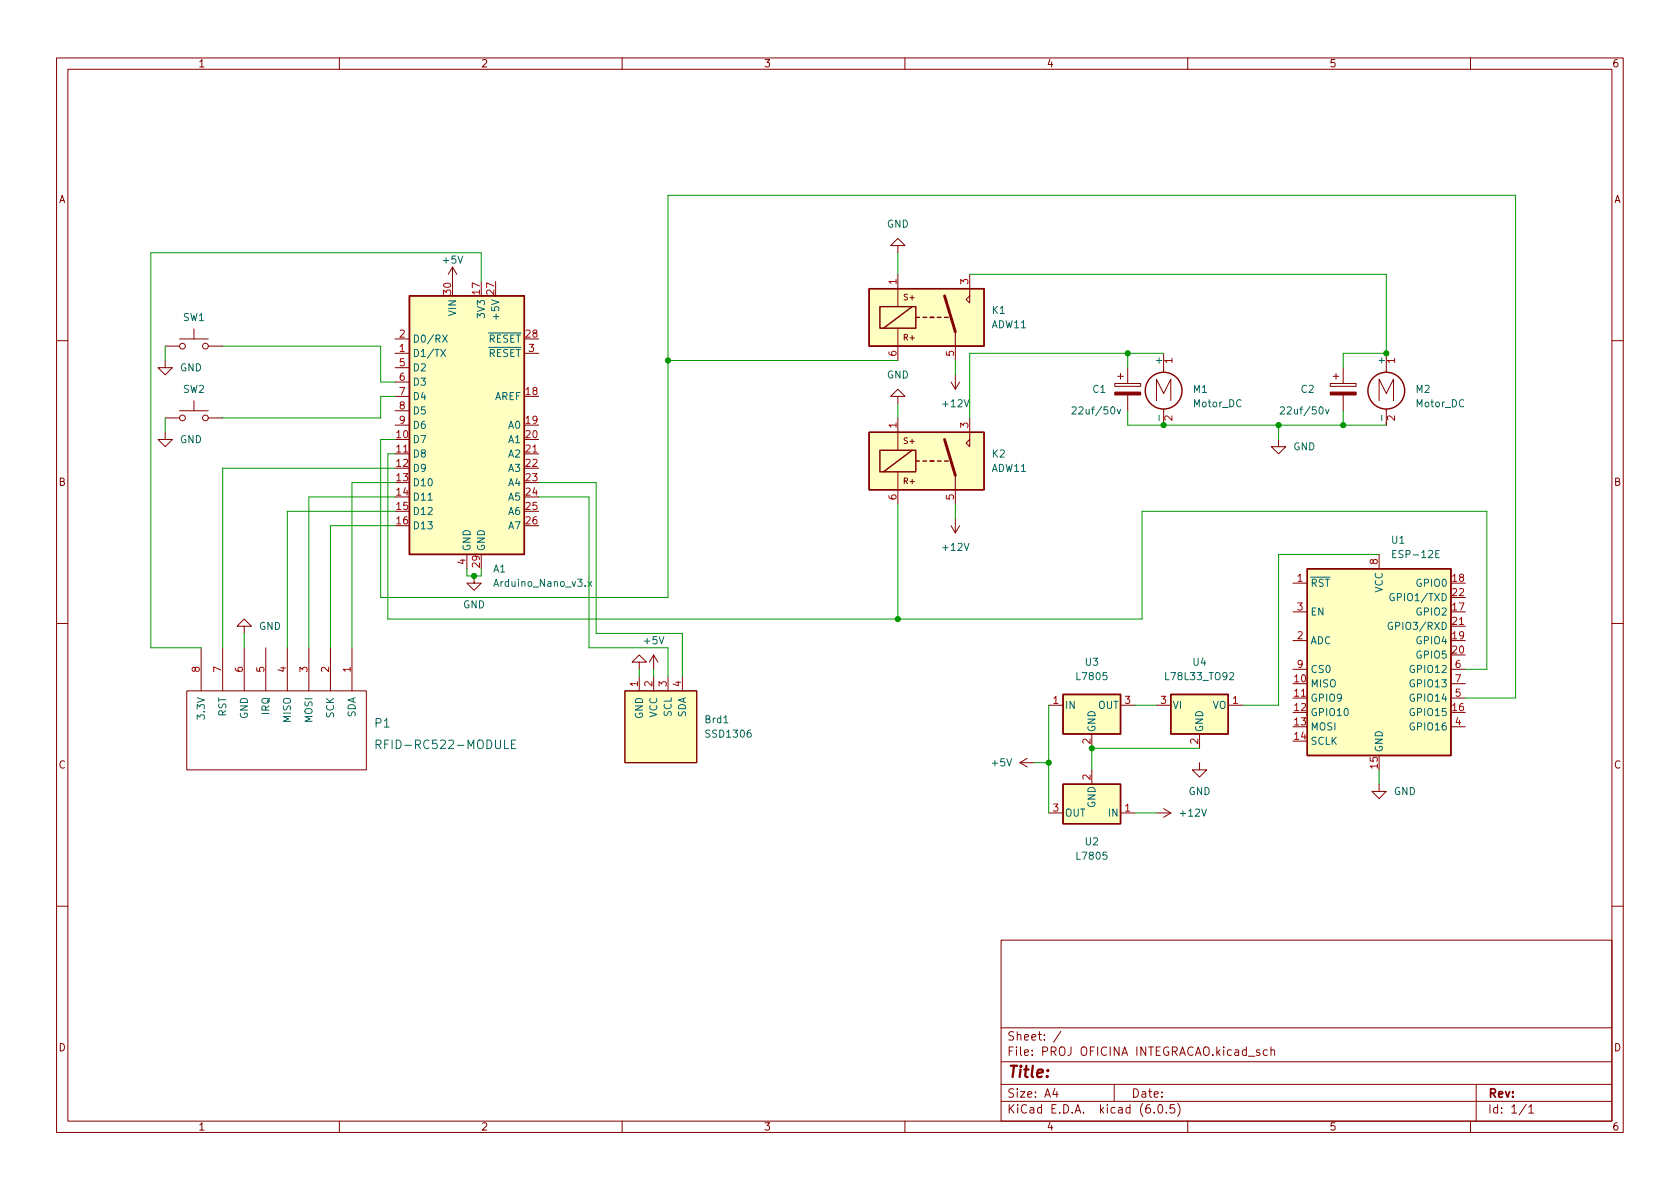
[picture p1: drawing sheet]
<svg xmlns="http://www.w3.org/2000/svg" width="297mm" height="210mm" viewBox="0 0 297 210" stroke-linecap="round" stroke-linejoin="round" font-family="sans-serif">
<g fill="none" stroke="#840000" stroke-width=".18">
<path d="M10 10.2h277v190.1h-277zM12 12.2h273v186.1h-273zM60 10.2v2M110 10.2v2M160 10.2v2M210 10.2v2M260 10.2v2M31.7 59.9h5.1M34.3 58.2v1.7M69.8 59.9h2.6M80 47.2l-.8 1.3M80 47.2v2.6"/>
<path d="M80 47.2l.8 1.3M158.7 43.4h1.3l-1.3-1.2-1.2 1.2h1.2v1.3M158.7 48.5v5.7M158.7 58v5.7M168.9 58.7v5M171.4 52.3v1.3l-.6-.6zM171.4 48.5v3.8M10 60.2h2M29.2 63.7v1.3h1.3l-1.3 1.3-1.3-1.3h1.3M29.2 76.4v1.3h1.3l-1.3 1.3-1.3-1.3h1.3M29.2 73.9h2.5M29.2 61.2h2.5"/>
<path d="M31.7 72.6h5.1M34.3 70.9v1.7M36.8 73.9h2.6M36.8 61.2h2.6M69.8 72.6h2.6M69.8 62.5h2.6M69.8 65h2.6M69.8 67.6h2.6M69.8 70.1h2.6M69.8 75.2h2.6M92.7 62.5h2.5M158.7 70.1h1.3l-1.3-1.3-1.2 1.3h1.2v1.3"/>
<path d="M158.7 73.9v5.7M168.1 67.6l.8 1.2M168.9 66.3v2.5M169.7 67.6l-.8 1.2M171.4 77.7v1.3l-.6-.6zM171.4 73.9v3.8M197.1 67.8h4.6v.5h-4.6zM197.6 66.5h1M198.1 66v1.1M199.4 65v2.8M199.4 69.8v2.8M204.5 70.9v-3.8l1.2 2.5 1.3-2.5v3.8"/>
<path d="M205.7 62.5v3.3M205.7 72.3v2.9M226.1 77.7v1.3h1.2l-1.2 1.3-1.3-1.3h1.3M235.2 67.8h4.6v.5h-4.6zM235.7 66.5h1M236.2 66v1.1M237.5 65v2.8M237.5 69.8v2.8M243.8 70.9v-3.8l1.3 2.5 1.3-2.5v3.8M245.1 62.5v3.3M245.1 72.3v2.9M285 60.2h2"/>
<path d="M69.8 80.3h2.6M82.5 98v2.6M92.7 80.3h2.5M158.7 83.4v5.7M168.1 93l.8 1.2M168.9 84.1v5M168.9 91.7v2.5M169.7 93l-.8 1.2M243.8 98v2.6M10 110.2h2M35.6 114.5v7.7M39.4 114.5v7.7"/>
<path d="M43.2 110.7h1.2l-1.2-1.2-1.3 1.2h1.3v1.3M43.2 114.5v7.7M47 114.5v7.7M50.8 114.5v7.7M54.6 114.5v7.7M58.4 114.5v7.7M62.2 114.5v7.7M83.8 101.8v1.3h1.3l-1.3 1.3-1.3-1.3h1.3M113 117.1h1.3l-1.3-1.3-1.2 1.3h1.2v1.3M113 119.6v2.6M115.6 115.8v2.6M115.6 119.6v2.6"/>
<path d="M115.6 115.8l-.8 1.3M115.6 115.8l.7 1.3M118.1 119.6v2.6M120.6 119.6v2.6M228.6 103.1h2.5M228.6 113.3h2.5M228.6 108.2h2.5M228.6 118.4h2.5M256.5 110.7h2.6M256.5 118.4h2.6M285 110.2h2M33 122.2h31.8v13.9h-31.8z"/>
<path d="M110.5 122.2h12.7v12.7h-12.7zM180.3 134.9l1.3 .7M180.3 134.9h2.6M181.6 134.1l-1.3 .8M185.4 124.7h2.6M193 129.8v2.5M193 136.1v2.6M198.1 124.7h2.6M204.5 124.7h2.5M212.1 134.9v1.2h1.3l-1.3 1.3-1.3-1.3h1.3M212.1 129.8v2.5M217.2 124.7h2.5"/>
<path d="M228.6 123.4h2.5M243.8 138.7v1.2h1.3l-1.3 1.3-1.2-1.3h1.2M256.5 123.4h2.6M256.5 128.5h2.6M256.5 120.9h2.6M185.4 143.8h2.6M198.1 143.8h2.6M204.5 143.8h2.5M205.7 143l1.3 .8M207 143.8l-1.3 .7M10 160.2h2M177 166.3h108v32h-108z"/>
<path d="M285 160.2h2M60 198.3v2M110 198.3v2M160 198.3v2M177 194.8h108M177 191.8h108M177 187.8h108M177 181.8h108M186.5 192.5l-.4 1h1M186.9 193v1M187.6 182.4l-1.3 1.9M197 191.8v3"/>
<path d="M204.1 196.7v.1M204.9 195.4l.2-.1a.81 .81 0 0 1 .6 .7 .81 .81 0 0 1-.3 .8h-.2a.81 .81 0 0 1-.6-.6 .81 .81 0 0 1 .3-.8zM206.2 196.7v.1M207.6 195.3h-.7v.7l.2-.1 .5 .1 .1 .2-.1 .5-.2 .1-.5-.1M208.2 195.1a1.72 1.72 0 0 1 0 2.3M210 198.3v2M222.7 185.7l-.3-.1-.3 .2 .1 .3 .5 .1v.4h-.6M224.1 185.7l-.5-.1-.2 .3v.4l.1 .3h.6M224.7 185.8l.2-.2 .4 .1 .1 .9M224.7 185.1v1.5M260 198.3v2M261 191.8v6.5"/>
<path d="M269.9 195.3l-1.3 1.9M270.3 195.8l.4-.5v1.5M270.3 196.8h.9"/>
<circle cx="32.3" cy="73.9" r=".51"/>
<circle cx="32.3" cy="61.2" r=".51"/>
<circle cx="36.3" cy="73.9" r=".51"/>
<circle cx="36.3" cy="61.2" r=".51"/>
</g>
<g fill="#ffffc2" stroke="#ffffc2" stroke-width=".18">
<path d="M188 122.8h10.1v7h-10.1z"/>
<path d="M231.1 100.6h25.4v33h-25.4z"/>
<path d="M207 122.8h10.2v7h-10.2z"/>
<path d="M188 138.7h10.1v7h-10.1z"/>
<path d="M153.7 76.4h20.3v10.2h-20.3z"/>
<path d="M153.7 51h20.3v10.2h-20.3z"/>
<path d="M72.4 52.3h20.3v45.7h-20.3z"/>
<path d="M110.5 122.2h12.7v12.7h-12.7z"/>
</g>
<g fill="none" stroke="#840000" stroke-width=".25">
<path d="M72.4 52.3h20.3v45.7h-20.3zM153.7 51h20.3v10.2h-20.3zM155.6 54.2h6.3v3.8h-6.3zM161.3 54.2l-5.1 3.8M161.9 56.1h.7M163.2 56.1h.6M164.5 56.1h.6M165.7 56.1h.7M167 56.1h.6M153.7 76.4h20.3v10.2h-20.3zM155.6 79.6h6.3v3.8h-6.3zM161.3 79.6l-5.1 3.8"/>
<path d="M161.9 81.5h.7M163.2 81.5h.6M164.5 81.5h.6M165.7 81.5h.7M167 81.5h.6M231.1 100.6h25.4v33h-25.4zM188 122.8h10.1v7h-10.1zM188 138.7h10.1v7h-10.1zM207 122.8h10.2v7h-10.2z"/>
<circle cx="205.7" cy="69.1" r="3.3"/>
<circle cx="245.1" cy="69.1" r="3.3"/>
</g>
<g fill="none" stroke="#006464" stroke-width=".18">
<path d="M78.2 59.2l.9 1.3M79.1 59.2l-.9 1.3M77.9 61.8l.9 1.3M78.8 61.8l-.9 1.3M189.6 72.1l.4-.2 .3 .4-.8 .9h.8M197.5 72.4l.3 .8 .3-.8M226.4 72.1l.5-.2 .2 .4-.8 .9h.8M234.4 72.4l.3 .8 .3-.8M75.7 88.5h.7M254.5 97.3h-.6v1.3h.6M103.9 102.8l.7 .9M104.6 102.8l-.7 .9"/>
<path d="M246.2 110.1a.59 .59 0 0 0-.8 .6 .59 .59 0 0 0 .8 .6v-.5h-.2M246.5 105a.59 .59 0 0 0-.8 .6 .59 .59 0 0 0 .8 .6v-.5h-.2M66.5 131.7l.7-.1 .2-.2-.1-.4-.2-.1h-.6v1.5M66.9 131.7l.5 .7M90.4 131.6h.6M91.2 130.9h-.8v1.5h.8"/>
</g>
<path d="M167 52.3l1.9 6.4M167 77.7l1.9 6.4" fill="none" stroke="#840000" stroke-width=".51"/>
<g fill="#840000" stroke="#840000" stroke-width=".18">
<path d="M197.1 69.3h4.6v.5h-4.6z"/>
<path d="M235.2 69.3h4.6v.5h-4.6z"/>
</g>
<g fill="none" stroke="#009600" stroke-width=".18">
<path d="M85.1 49.8v-5.1h-58.4v69.8h8.9M158.7 44.7v3.8M171.4 48.5h73.7v14h-7.6v2.5M29.2 61.2v2.5M29.2 73.9v2.5M39.4 61.2h27.9v6.4h2.5M69.8 70.1h-2.5v3.8h-27.9M69.8 77.7h-2.5v28h50.8v-71.2h149.9v88.9h-8.9M118.1 63.7h40.6M158.7 71.4v2.5M168.9 63.7v2.6M199.4 72.6v2.6h45.7"/>
<path d="M199.4 62.5v2.5M205.7 62.5h-34.3v11.4M226.1 75.2v2.5M237.5 72.6v2.6M69.8 80.3h-1.2v29.2h133.3v-19.1h61v28h-3.8M69.8 82.8h-30.4v31.7M69.8 93h-11.4v21.5M69.8 90.4h-19v24.1M69.8 85.3h-7.6v29.2M69.8 87.9h-15.2v26.6M95.2 87.9h8.9v26.6h14v5.1M95.2 85.3h10.2v26.7h15.2v7.6"/>
<path d="M158.7 89.1v20.4M168.9 89.1v2.6M243.8 98h-17.7v26.7h-6.4M43.2 112v2.5M82.5 100.6v1.2h2.6v-1.2M113 118.4v1.2M115.6 118.4v1.2M182.9 134.9h2.5M185.4 124.7v19.1M200.7 124.7h3.8M212.1 132.3h-19.1v3.8M243.8 136.1v2.6"/>
<path d="M200.7 143.8h3.8"/>
</g>
<g fill="#009600" stroke="#009600" stroke-width=".18">
<circle cx="158.7" cy="109.5" r=".46"/>
<circle cx="185.4" cy="134.9" r=".46"/>
<circle cx="193" cy="132.3" r=".46"/>
<circle cx="226.1" cy="75.2" r=".46"/>
<circle cx="237.5" cy="75.2" r=".46"/>
<circle cx="205.7" cy="75.2" r=".46"/>
<circle cx="245.1" cy="62.5" r=".46"/>
<circle cx="199.4" cy="62.5" r=".46"/>
<circle cx="118.1" cy="63.7" r=".46"/>
<circle cx="83.8" cy="101.8" r=".46"/>
</g>
<text font-size="2.8" fill="#840000" x="178" y="190.6">Title:</text>
<g font-size="2.1" fill="#006464">
<text x="66.3" y="128.6">P1</text>
<text x="67.7" y="132.5">RFID-RC522-MODULE</text>
</g>
<g font-size="2.1" fill="#840000">
<text x="178" y="184">Sheet: /</text>
<text x="178" y="186.7">File: PROJ OFICINA INTEGRACAO.kicad_sch</text>
<text x="178" y="196.9">KiCad E.D.A. kicad (6.0.5)</text>
<text x="178" y="194.1">Size: A4</text>
<text x="200" y="194.1">Date:</text>
<text x="263" y="194.1">Rev:</text>
<text x="263" y="196.9">Id: 1/1</text>
</g>
<g font-size="1.8" fill="#840000">
<text x="35" y="11.9">1</text>
<text x="85" y="11.9">2</text>
<text x="135" y="11.9">3</text>
<text x="185" y="11.9">4</text>
<text x="235" y="11.9">5</text>
<text x="285" y="11.9">6</text>
<text x="10.3" y="35.9">A</text>
<text x="285.3" y="35.9">A</text>
<text x="10.3" y="85.9">B</text>
<text x="285.3" y="85.9">B</text>
<text x="10.3" y="135.9">C</text>
<text x="285.3" y="135.9">C</text>
<text x="10.3" y="185.9">D</text>
<text x="285.3" y="185.9">D</text>
<text x="35" y="199.9">1</text>
<text x="85" y="199.9">2</text>
<text x="135" y="199.9">3</text>
<text x="185" y="199.9">4</text>
<text x="235" y="199.9">5</text>
<text x="285" y="199.9">6</text>
</g>
<g font-size="1.8" fill="#006464">
<text x="156.8" y="40.3">GND</text>
<text x="78.4" y="46.6">+5V</text>
<text x="32.4" y="56.8">SW1</text>
<text x="80.6" y="55.8" transform="rotate(-90 80.6 55.8)">VIN</text>
<text x="85.7" y="56" transform="rotate(-90 85.7 56)">3V3</text>
<text x="88.3" y="56" transform="rotate(-90 88.3 56)">+5V</text>
<text x="175.4" y="58">ADW11</text>
<text x="175.4" y="55.5">K1</text>
<text x="31.8" y="65.7">GND</text>
<text x="72.9" y="63.1">D1/TX</text>
<text x="72.9" y="60.6">D0/RX</text>
<text x="72.9" y="65.7">D2</text>
<text x="84.9" y="60.6">~{RESET}</text>
<text x="84.9" y="63.1">~{RESET}</text>
<text x="205.5" y="64.3" transform="rotate(-90 205.5 64.3)">+</text>
<text x="244.9" y="64.3" transform="rotate(-90 244.9 64.3)">+</text>
<text x="32.4" y="69.5">SW2</text>
<text x="72.9" y="68.2">D3</text>
<text x="72.9" y="70.7">D4</text>
<text x="87.4" y="70.7">AREF</text>
<text x="156.8" y="66.9">GND</text>
<text x="193.2" y="69.5">C1</text>
<text x="211" y="69.5">M1</text>
<text x="230.1" y="69.5">C2</text>
<text x="250.4" y="69.5">M2</text>
<text x="72.9" y="73.3">D5</text>
<text x="72.9" y="75.8">D6</text>
<text x="89.9" y="75.8">A0</text>
<text x="166.8" y="72">+12V</text>
<text x="190.3" y="73.3">22uf/50v</text>
<text x="205.5" y="74.2" transform="rotate(-90 205.5 74.2)">-</text>
<text x="211.1" y="72">Motor_DC</text>
<text x="227.1" y="73.3">22uf/50v</text>
<text x="244.9" y="74.2" transform="rotate(-90 244.9 74.2)">-</text>
<text x="250.4" y="72">Motor_DC</text>
<text x="31.8" y="78.4">GND</text>
<text x="72.9" y="78.4">D7</text>
<text x="72.9" y="80.9">D8</text>
<text x="72.9" y="83.4">D9</text>
<text x="89.9" y="78.4">A1</text>
<text x="89.9" y="80.9">A2</text>
<text x="89.9" y="83.4">A3</text>
<text x="175.4" y="83.4">ADW11</text>
<text x="175.4" y="80.9">K2</text>
<text x="228.6" y="79.6">GND</text>
<text x="72.9" y="86">D10</text>
<text x="72.9" y="88.5">D11</text>
<text x="89.9" y="86">A4</text>
<text x="89.9" y="88.5">A5</text>
<text x="72.9" y="91.1">D12</text>
<text x="72.9" y="93.6">D13</text>
<text x="89.9" y="91.1">A6</text>
<text x="89.9" y="93.6">A7</text>
<text x="83.2" y="97.5" transform="rotate(-90 83.2 97.5)">GND</text>
<text x="85.7" y="97.5" transform="rotate(-90 85.7 97.5)">GND</text>
<text x="87.2" y="101.2">A1</text>
<text x="166.8" y="97.4">+12V</text>
<text x="246.1" y="96.1">U1</text>
<text x="246.7" y="98.7">ESP-12E</text>
<text x="81.9" y="107.6">GND</text>
<text x="87.7" y="103.8">Arduino_Nano_v3.x</text>
<text x="231.6" y="103.8">~{RST}</text>
<text x="244.5" y="104.8" transform="rotate(-90 244.5 104.8)">VCC</text>
<text x="246.6" y="106.3">GPIO1/TXD</text>
<text x="250.6" y="103.8">GPIO0</text>
<text x="45.8" y="111.4">GND</text>
<text x="114" y="113.9">+5V</text>
<text x="231.6" y="113.9">ADC</text>
<text x="231.6" y="108.8">EN</text>
<text x="246.4" y="111.4">GPIO3/RXD</text>
<text x="250.6" y="108.8">GPIO2</text>
<text x="250.6" y="113.9">GPIO4</text>
<text x="191.9" y="117.7">U3</text>
<text x="211" y="117.7">U4</text>
<text x="231.6" y="119">CS0</text>
<text x="249.6" y="119">GPIO12</text>
<text x="250.6" y="116.5">GPIO5</text>
<text x="188.2" y="125.3">IN</text>
<text x="190.5" y="120.3">L7805</text>
<text x="194.1" y="125.3">OUT</text>
<text x="206.3" y="120.3">L78L33_TO92</text>
<text x="207.3" y="125.3">VI</text>
<text x="214.4" y="125.3">VO</text>
<text x="231.6" y="121.5">MISO</text>
<text x="231.6" y="124.1">GPIO9</text>
<text x="249.6" y="124.1">GPIO14</text>
<text x="249.6" y="121.5">GPIO13</text>
<text x="36.2" y="126.8" transform="rotate(-90 36.2 126.8)">3.3V</text>
<text x="40" y="126.7" transform="rotate(-90 40 126.7)">RST</text>
<text x="43.8" y="127.1" transform="rotate(-90 43.8 127.1)">GND</text>
<text x="47.6" y="126.3" transform="rotate(-90 47.6 126.3)">IRQ</text>
<text x="51.4" y="127.7" transform="rotate(-90 51.4 127.7)">MISO</text>
<text x="55.2" y="127.7" transform="rotate(-90 55.2 127.7)">MOSI</text>
<text x="59.1" y="126.9" transform="rotate(-90 59.1 126.9)">SCK</text>
<text x="62.9" y="126.9" transform="rotate(-90 62.9 126.9)">SDA</text>
<text x="113.7" y="127.1" transform="rotate(-90 113.7 127.1)">GND</text>
<text x="116.2" y="126.9" transform="rotate(-90 116.2 126.9)">VCC</text>
<text x="118.7" y="126.7" transform="rotate(-90 118.7 126.7)">SCL</text>
<text x="121.3" y="126.9" transform="rotate(-90 121.3 126.9)">SDA</text>
<text x="124.7" y="127.9">Brd1</text>
<text x="125" y="130.4">SSD1306</text>
<text x="193.7" y="129.5" transform="rotate(-90 193.7 129.5)">GND</text>
<text x="212.7" y="129.5" transform="rotate(-90 212.7 129.5)">GND</text>
<text x="231.6" y="126.6">GPIO10</text>
<text x="231.6" y="129.2">MOSI</text>
<text x="231.6" y="131.7">SCLK</text>
<text x="249.6" y="126.6">GPIO15</text>
<text x="249.6" y="129.2">GPIO16</text>
<text x="175.5" y="135.5">+5V</text>
<text x="244.5" y="133.1" transform="rotate(-90 244.5 133.1)">GND</text>
<text x="193.7" y="142.9" transform="rotate(-90 193.7 142.9)">GND</text>
<text x="210.1" y="140.6">GND</text>
<text x="246.4" y="140.6">GND</text>
<text x="188.2" y="144.4">OUT</text>
<text x="191.9" y="149.5">U2</text>
<text x="196.1" y="144.4">IN</text>
<text x="208.8" y="144.4">+12V</text>
<text x="190.5" y="152">L7805</text>
</g>
<g font-size="1.8" fill="#a90000">
<text x="79.8" y="52" transform="rotate(-90 79.8 52)">30</text>
<text x="84.8" y="52" transform="rotate(-90 84.8 52)">17</text>
<text x="87.4" y="52" transform="rotate(-90 87.4 52)">27</text>
<text x="158.5" y="50.3" transform="rotate(-90 158.5 50.3)">1</text>
<text x="171.2" y="50.3" transform="rotate(-90 171.2 50.3)">3</text>
<text x="70.6" y="59.7">2</text>
<text x="93" y="59.7">28</text>
<text x="70.6" y="62.2">1</text>
<text x="70.6" y="64.8">5</text>
<text x="93.5" y="62.2">3</text>
<text x="158.5" y="63" transform="rotate(-90 158.5 63)">6</text>
<text x="168.7" y="63" transform="rotate(-90 168.7 63)">5</text>
<text x="207.3" y="64.2" transform="rotate(-90 207.3 64.2)">1</text>
<text x="246.6" y="64.2" transform="rotate(-90 246.6 64.2)">1</text>
<text x="70.6" y="67.3">6</text>
<text x="70.6" y="69.8">7</text>
<text x="93" y="69.8">18</text>
<text x="70.1" y="77.5">10</text>
<text x="70.6" y="72.4">8</text>
<text x="70.6" y="74.9">9</text>
<text x="93" y="74.9">19</text>
<text x="93" y="77.5">20</text>
<text x="158.5" y="75.7" transform="rotate(-90 158.5 75.7)">1</text>
<text x="171.2" y="75.7" transform="rotate(-90 171.2 75.7)">3</text>
<text x="207.3" y="74.4" transform="rotate(-90 207.3 74.4)">2</text>
<text x="246.6" y="74.4" transform="rotate(-90 246.6 74.4)">2</text>
<text x="70.1" y="80">11</text>
<text x="70.1" y="82.5">12</text>
<text x="93" y="80">21</text>
<text x="93" y="82.5">22</text>
<text x="70.1" y="85.1">13</text>
<text x="70.1" y="87.6">14</text>
<text x="93" y="85.1">23</text>
<text x="93" y="87.6">24</text>
<text x="158.5" y="88.4" transform="rotate(-90 158.5 88.4)">6</text>
<text x="168.7" y="88.4" transform="rotate(-90 168.7 88.4)">5</text>
<text x="70.1" y="90.2">15</text>
<text x="70.1" y="92.7">16</text>
<text x="93" y="90.2">25</text>
<text x="93" y="92.7">26</text>
<text x="82.3" y="99.8" transform="rotate(-90 82.3 99.8)">4</text>
<text x="84.8" y="100.3" transform="rotate(-90 84.8 100.3)">29</text>
<text x="243.6" y="99.8" transform="rotate(-90 243.6 99.8)">8</text>
<text x="229.4" y="102.9">1</text>
<text x="229.4" y="107.9">3</text>
<text x="256.8" y="107.9">17</text>
<text x="256.8" y="102.9">18</text>
<text x="256.8" y="105.4">22</text>
<text x="229.4" y="113">2</text>
<text x="256.8" y="113">19</text>
<text x="256.8" y="110.5">21</text>
<text x="35.3" y="118.9" transform="rotate(-90 35.3 118.9)">8</text>
<text x="39.1" y="118.9" transform="rotate(-90 39.1 118.9)">7</text>
<text x="42.9" y="118.9" transform="rotate(-90 42.9 118.9)">6</text>
<text x="46.7" y="118.9" transform="rotate(-90 46.7 118.9)">5</text>
<text x="50.5" y="118.9" transform="rotate(-90 50.5 118.9)">4</text>
<text x="54.4" y="118.9" transform="rotate(-90 54.4 118.9)">3</text>
<text x="58.2" y="118.9" transform="rotate(-90 58.2 118.9)">2</text>
<text x="62" y="118.9" transform="rotate(-90 62 118.9)">1</text>
<text x="229.4" y="118.1">9</text>
<text x="256.8" y="115.6">20</text>
<text x="257.3" y="118.1">6</text>
<text x="112.8" y="121.4" transform="rotate(-90 112.8 121.4)">1</text>
<text x="115.3" y="121.4" transform="rotate(-90 115.3 121.4)">2</text>
<text x="117.9" y="121.4" transform="rotate(-90 117.9 121.4)">3</text>
<text x="120.4" y="121.4" transform="rotate(-90 120.4 121.4)">4</text>
<text x="186.2" y="124.5">1</text>
<text x="198.9" y="124.5">3</text>
<text x="205.2" y="124.5">3</text>
<text x="217.9" y="124.5">1</text>
<text x="228.9" y="120.6">10</text>
<text x="228.9" y="123.2">11</text>
<text x="228.9" y="125.7">12</text>
<text x="256.8" y="125.7">16</text>
<text x="257.3" y="123.2">5</text>
<text x="257.3" y="120.6">7</text>
<text x="192.8" y="131.6" transform="rotate(-90 192.8 131.6)">2</text>
<text x="211.8" y="131.6" transform="rotate(-90 211.8 131.6)">2</text>
<text x="228.9" y="128.3">13</text>
<text x="228.9" y="130.8">14</text>
<text x="257.3" y="128.3">4</text>
<text x="192.8" y="137.9" transform="rotate(-90 192.8 137.9)">2</text>
<text x="243.6" y="135.9" transform="rotate(-90 243.6 135.9)">15</text>
<text x="186.2" y="143.5">3</text>
<text x="198.9" y="143.5">1</text>
</g>
<g font-size="1.4" fill="#840000">
<text x="159.9" y="53.1">S+</text>
<text x="159.9" y="60.2">R+</text>
<text x="159.9" y="78.5">S+</text>
<text x="159.9" y="85.6">R+</text>
</g>
</svg>
